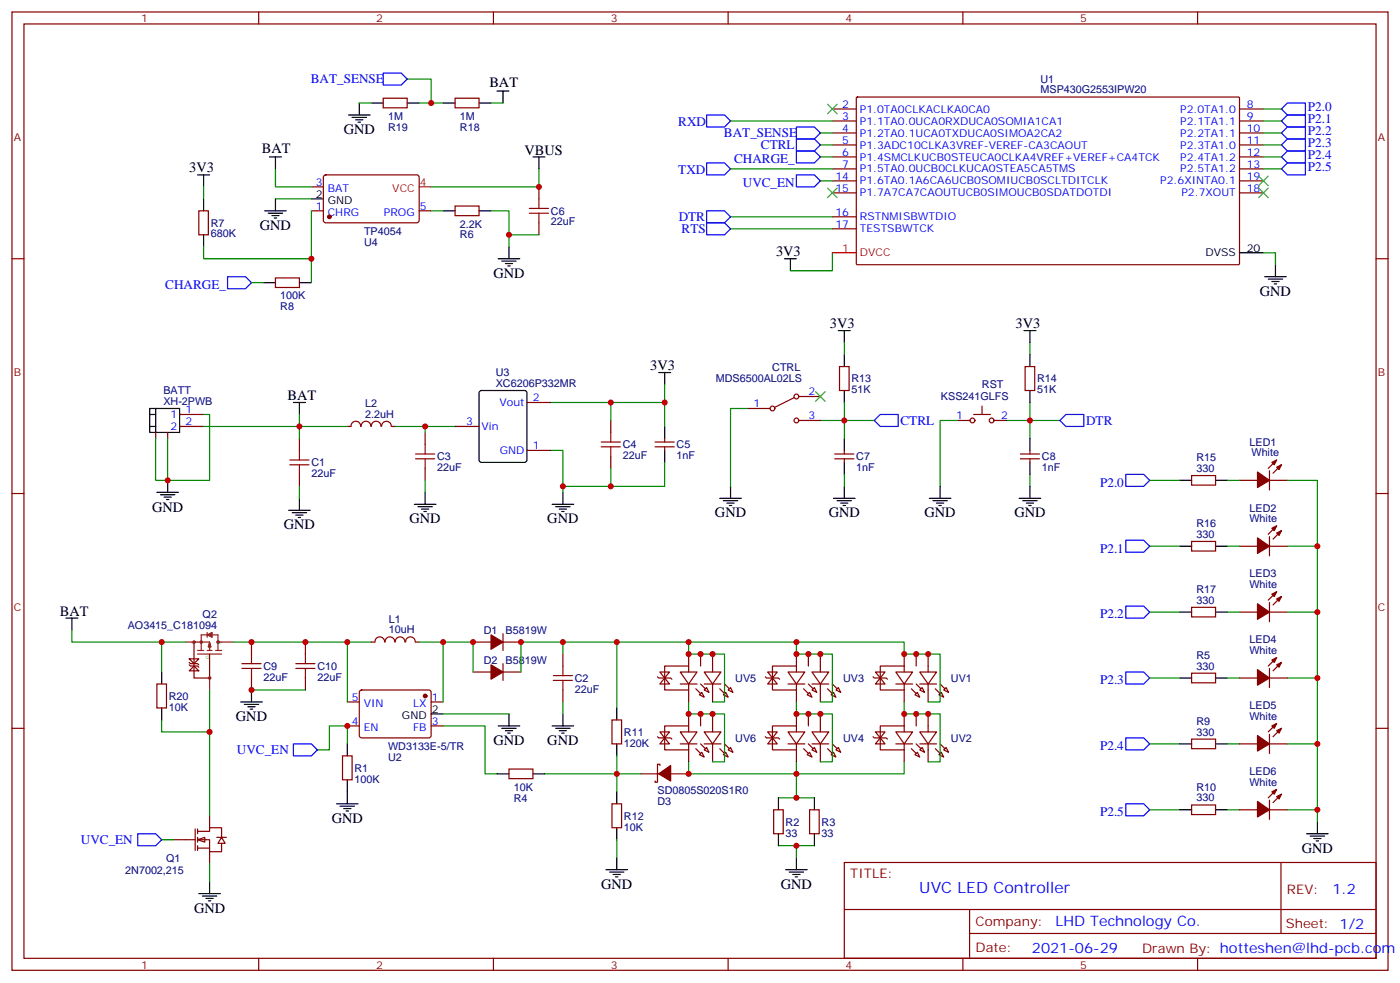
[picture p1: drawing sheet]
<svg xmlns="http://www.w3.org/2000/svg" width="412mm" height="289mm" viewBox="0 0 412 289" stroke-linecap="round" stroke-linejoin="round" font-family="sans-serif">
<g fill="none" stroke="#870000" stroke-width=".35">
<path d="M3.5 3.5h405.4v282.2h-405.4zM7.1 7.1h398.2v275.1h-398.2zM76.2 3.5v3.6M145.3 3.5v3.6M214.5 3.5v3.6M283.6 3.5v3.6M352.8 3.5v3.6M112.9 28.9h7v2.9h-7zM134.1 28.9h7v2.9h-7zM245.2 32.1h7M245.2 35.6h7M245.2 39.2h7"/>
<path d="M252.3 28.7l.3-.1h112.4l.1 .3v48.9l-.3 .2-112.4-.1-.2-.3zM365.1 32.1h7.1M365.1 35.6h7.1M365.1 39.2h7.1M91.7 55h3.5M95.5 51.7l.5-.2 27 .1 .5 .6-.1 13-.6 .4h-27.1l-.5-.7v-12.7zM158.7 55v3.6M245.2 42.7h7M245.2 46.2h7M245.2 49.7h7M245.2 53.3h7M245.2 56.8h7"/>
<path d="M365.1 42.7h7.1M365.1 46.2h7.1M365.1 49.7h7.1M365.1 53.3h7.1M365.1 56.8h7.1M3.5 76.2h3.6M58.6 62.1h2.8v7h-2.8zM91.7 62.1h3.5M123.5 62.1h3.5M134.1 60.7h7v2.8h-7zM158.7 65.6v3.5M245.2 63.9h7"/>
<path d="M245.2 67.4h7M405.3 76.2h3.6M81.1 81.8h7.1v2.9h-7.1zM155.2 118.5h7.1M247.3 107.9h2.8v7.1h-2.8zM289.3 119.6v2.5M302 107.9h2.8v7.1h-2.8zM45.9 127.4v1.7M49.4 127.4v1.7M52.9 125.6h7.1M52.9 122.1h7.1M88.2 129.1v3.5"/>
<path d="M88.2 139.7v3.5M106.2 125.6a1.41 1.41 0 0 0-1.4-1.5 1.41 1.41 0 0 0-1.4 1.5h-1.1M106.4 125.6a1.41 1.41 0 0 1 1.4-1.6 1.41 1.41 0 0 1 1.4 1.6M109.4 125.6a1.41 1.41 0 0 1 1.4-1.6 1.41 1.41 0 0 1 1.4 1.6M112.4 125.6a1.41 1.41 0 0 1 1.4-1.5 1.41 1.41 0 0 1 1.4 1.5M115.4 125.6h1M125.2 127.4v3.5M125.2 137.9v3.6M134.1 125.6h7M155.2 132.6h7.1M179.9 123.8v3.6M179.9 134.4v3.5"/>
<path d="M193 131.6h5.6M193 130.2h5.6M195.8 129.1v1.1M195.8 131.6v1M245.9 135.1h5.6M245.9 133.7h5.6M248.7 132.6v1.1M248.7 135.1v1.1M282.2 123.8h3.6M286.8 122.1h4.9M292.8 123.8h3.5M300.6 135.1h5.6"/>
<path d="M300.6 133.7h5.6M303.4 132.6v1.1M303.4 135.1v1.1M373.9 138.6v5.7M376.1 135.5l-2.5 2.4M377.5 136.9l-2.5 2.4M3.5 145.3h3.6M351 140.1h7.1v2.8h-7.1zM351 159.5h7.1v2.8h-7.1zM365.1 141.5h5.3M373.9 141.5h5.3M373.9 158v5.7"/>
<path d="M376.1 154.9l-2.5 2.4M377.5 156.3l-2.5 2.4M405.3 145.3h3.6M351 178.9h7.1v2.8h-7.1zM365.1 160.9h5.3M373.9 177.4v5.7M373.9 160.9h5.3M376.1 174.3l-2.5 2.4M377.5 175.7l-2.5 2.5M109.4 189.1h1M110.5 189.1a1.41 1.41 0 0 1 1.4-1.5 1.41 1.41 0 0 1 1.4 1.5M113.5 189.1a1.41 1.41 0 0 1 1.4-1.5 1.41 1.41 0 0 1 1.4 1.5"/>
<path d="M116.4 189.1a1.41 1.41 0 0 1 1.4-1.5 1.41 1.41 0 0 1 1.4 1.5M119.5 189.1a1.41 1.41 0 0 1 1.4-1.5 1.41 1.41 0 0 1 1.4 1.5M122.4 189.1h1.1M139.3 189.1h5.3M139.3 197.9h5.3M148.2 186.6v5M148.2 195.4v5M148.2 189.1h5.3M148.2 197.9h5.3M165.8 192.6v3.5M193.7 199.3l.3 .4h3.6l.3 .3M194.4 197.9h2.8l-1.4 1.8z"/>
<path d="M195.8 199.7l1.4 1.7h-2.8zM200.4 197.9h4.9l-2.5 3.5zM202.8 196.1h-7v7.1h7M202.8 192.6v5.3M206.4 192.6v3.5M207.4 197.9h5l-2.5 3.5zM209.9 192.6v5.3M225.4 199.3l.4 .4h3.5l.4 .3M226.1 197.9h2.9l-1.5 1.8zM227.5 199.7l1.5 1.7h-2.9zM232.1 197.9h5l-2.5 3.5zM234.6 196.1h-7.1v7.1h7.1"/>
<path d="M234.6 192.6v5.3M238.1 192.6v3.5M239.2 197.9h4.9l-2.4 3.5zM241.7 192.6v5.3M257.2 199.3l.3 .4h3.6l.3 .3M257.9 197.9h2.8l-1.4 1.8zM259.3 199.7l1.4 1.7h-2.8zM263.9 197.9h4.9l-2.5 3.5zM266.3 196.1h-7v7.1h7M266.3 192.6v5.3M269.9 192.6v3.5M270.9 197.9h5l-2.5 3.5z"/>
<path d="M273.4 192.6v5.3M351 198.3h7.1v2.8h-7.1zM365.1 180.3h5.3M373.9 180.3h5.3M3.5 214.5h3.6M102.3 206.7h3.5M102.3 213.8h3.5M106.1 203.4l.4-.2 20.1 .1 .4 .6-.1 13-.6 .4-20-.1-.5-.6v-12.7zM127 206.7h3.5M127 213.8h3.5M165.8 203.2v3.5M180.3 212h2.8v7.1h-2.8z"/>
<path d="M193.7 217l.3 .3h3.6l.3 .4M194.4 215.5h2.8l-1.4 1.8zM195.8 217.3l1.4 1.8h-2.8zM200.4 215.5h4.9l-2.5 3.6zM200.4 201.4h4.9M200.4 219.1h4.9M202.8 213.8h-7v7h7M202.8 201.4v5.3M202.8 210.3v5.2M202.8 219.1v5.3M206 204.6l.7-.7 .7 1.4zM206.4 210.3v3.5"/>
<path d="M207.4 203.2l.7-.7 .7 1.4zM207.4 215.5h5l-2.5 3.6zM207.4 201.4h5M207.4 219.1h5M209.9 201.4v5.3M209.9 210.3v5.2M209.9 219.1v5.3M213.1 204.6l.7-.7 .7 1.4zM214.5 203.2l.7-.7 .7 1.4zM225.4 217l.4 .3h3.5l.4 .4M226.1 215.5h2.9l-1.5 1.8zM227.5 217.3l1.5 1.8h-2.9z"/>
<path d="M232.1 215.5h5l-2.5 3.6zM232.1 201.4h5M232.1 219.1h5M234.6 213.8h-7.1v7h7.1M234.6 201.4v5.3M234.6 210.3v5.2M234.6 219.1v5.3M237.8 204.6l.7-.7 .7 1.4zM238.1 210.3v3.5M239.2 203.2l.7-.7 .7 1.4zM239.2 215.5h4.9l-2.4 3.6zM239.2 201.4h4.9"/>
<path d="M239.2 219.1h4.9M241.7 201.4v5.3M241.7 210.3v5.2M241.7 219.1v5.3M244.8 204.6l.7-.7 .7 1.4zM246.2 203.2l.7-.7 .7 1.4zM257.2 217l.3 .3h3.6l.3 .4M257.9 215.5h2.8l-1.4 1.8zM259.3 217.3l1.4 1.8h-2.8zM263.9 215.5h4.9l-2.5 3.6zM263.9 201.4h4.9M263.9 219.1h4.9"/>
<path d="M266.3 213.8h-7v7h7M266.3 201.4v5.3M266.3 210.3v5.2M266.3 219.1v5.3M269.5 204.6l.7-.7 .7 1.4zM269.9 210.3v3.5M270.9 203.2l.7-.7 .7 1.4zM270.9 215.5h5l-2.5 3.6zM270.9 201.4h5M270.9 219.1h5M273.4 201.4v5.3M273.4 210.3v5.2"/>
<path d="M273.4 219.1v5.3M276.6 204.6l.7-.7 .7 1.4zM278 203.2l.7-.7 .7 1.4zM405.3 214.5h3.6M100.9 222.6h2.8v7.1h-2.8zM149.9 226.5h7.1v2.8h-7.1zM180.3 236.7h2.8v7.1h-2.8zM188.7 227.9h5.3M194.4 225.4v-.3h-.7v5.3h-.7v-.4M197.6 227.9h5.2M206 222.2l.7-.7 .7 1.5zM208.1 220.1l.7 1.4-1.4-.7z"/>
<path d="M213.1 222.2l.7-.7 .7 1.5zM214.5 220.8l.7-.7 .7 1.4zM227.9 238.5h2.8v7h-2.8zM237.8 222.2l.7-.7 .7 1.5zM238.5 238.5h2.8v7h-2.8zM239.9 220.1l.7 1.4-1.4-.7zM244.8 222.2l.7-.7 .7 1.5zM246.2 220.8l.7-.7 .7 1.4zM269.5 222.2l.7-.7 .7 1.5zM270.9 220.8l.7-.7 .7 1.4zM276.6 222.2l.7-.7 .7 1.5zM278.7 220.1l.7 1.4-1.4-.7z"/>
<path d="M248.7 254h156.6v28.2h-156.6zM377.3 254v20.9M248.7 267.8h156.5M285.6 274.9h119.6M285.6 267.8v14.2M76.2 282.2v3.5M145.3 282.2v3.5M214.5 282.2v3.5M283.6 282.2v3.5M352.8 282.2v3.5"/>
<circle cx="286.5" cy="123.8" r=".71"/>
<circle cx="292.1" cy="123.8" r=".71"/>
</g>
<g fill="#870000" stroke="#870000" stroke-width=".35">
<path d="M268.5 202.8l1.4 1.5z"/>
<path d="M269.9 201.4l1.4 1.4z"/>
<path d="M276.9 201.4l1.4 1.4z"/>
<path d="M275.5 202.8l1.4 1.5z"/>
<path d="M268.5 220.5l1.4 1.4z"/>
<path d="M269.9 219.1l1.4 1.4z"/>
<path d="M276.9 219.1l1.4 1.4z"/>
<path d="M275.5 220.5l1.4 1.4z"/>
<path d="M236.7 202.8l1.4 1.5z"/>
<path d="M238.1 201.4l1.4 1.4z"/>
<path d="M245.2 201.4l1.4 1.4z"/>
<path d="M243.8 202.8l1.4 1.5z"/>
<path d="M236.7 220.5l1.4 1.4z"/>
<path d="M238.1 219.1l1.4 1.4z"/>
<path d="M245.2 219.1l1.4 1.4z"/>
<path d="M243.8 220.5l1.4 1.4z"/>
<path d="M205 202.8l1.4 1.5z"/>
<path d="M206.4 201.4l1.4 1.4z"/>
<path d="M213.4 201.4l1.4 1.4z"/>
<path d="M212 202.8l1.4 1.5z"/>
<path d="M205 220.5l1.4 1.4z"/>
<path d="M206.4 219.1l1.4 1.4z"/>
<path d="M213.4 219.1l1.4 1.4z"/>
<path d="M212 220.5l1.4 1.4z"/>
<path d="M144.6 187l3.6 2.1-3.6 2.1z"/>
<path d="M144.6 195.8l3.6 2.1-3.6 2.1z"/>
<path d="M376.1 137.6l1.4-.7-.7 1.4z"/>
<path d="M374.6 136.2l1.5-.7-.7 1.4z"/>
<path d="M370.4 139l3.5 2.5-3.5 2.1z"/>
<path d="M376.1 157l1.4-.7-.7 1.4z"/>
<path d="M374.6 155.6l1.5-.7-.7 1.4z"/>
<path d="M370.4 158.4l3.5 2.5-3.5 2.1z"/>
<path d="M376.1 176.4l1.4-.7-.7 1.4z"/>
<path d="M374.6 175l1.5-.7-.7 1.4z"/>
<path d="M370.4 177.8l3.5 2.5-3.5 2.1z"/>
<path d="M194 227.9l3.6-2.5v4.6z"/>
<circle cx="125.2" cy="205" r=".53"/>
<circle cx="97" cy="63.9" r=".53"/>
</g>
<g fill="none" stroke="#008700" stroke-width=".35">
<path d="M105.8 30.3h3.6M119.9 23.3h7.1v7M123.5 30.3h7M144.6 30.3h3.6M215.2 35.6h30M372.2 35.6h5.3M60 55v3.6M81.1 49.7v5.3h10.6M81.1 58.6h10.6M158.7 49.7v5.3h-31.7M241.7 42.7h3.5M241.7 53.3h3.5"/>
<path d="M241.7 46.2h3.5M372.2 42.7h5.3M372.2 49.7h5.3M91.7 62.1v14.1h-31.7v-3.5M91.7 76.2v7.1M127 62.1h3.5M144.6 62.1h5.3v10.6M149.9 69.1h8.8M215.2 63.9h30M215.2 67.4h30M245.2 74.4v5.3h-12.4M372.2 74.4h3.5v3.6"/>
<path d="M74.1 83.3h3.5M179.9 118.5v5.3M195.8 113.2v5.3h-33.5M195.8 118.5v7.1M248.7 118.5v5.3h-7M248.7 100.9v3.5M303.4 118.5v5.3h-7.1M303.4 100.9v3.5M88.2 122.1v3.5h14.1M88.2 125.6v3.5M116.4 125.6h17.7M125.2 125.6v1.8"/>
<path d="M162.3 132.6h3.5v12.4M179.9 137.9v5.3h-14.1M195.8 136.2v7h-15.9M220.5 120.3h-5.3v22.9M248.7 139.7v3.5M257.5 123.8h-8.8v5.3M282.2 123.8h-5.3v19.4M303.4 139.7v3.5M312.2 123.8h-8.8v5.3M88.2 143.2v3.6M125.2 141.5v3.5M338.7 141.5h8.8"/>
<path d="M361.6 141.5h3.5M379.2 141.5h8.9v100.5M338.7 160.9h8.8M361.6 160.9h3.5M379.2 160.9h8.9M109.4 189.1h-7.1v17.6M123.5 189.1h7v17.6M130.5 189.1h8.8v8.8M165.8 192.6v-3.5h-12.3v8.8M181.7 189.1v19.4M234.6 189.1h-31.8v3.5h10.6v14.1h-3.5M338.7 180.3h8.8"/>
<path d="M338.7 199.7h8.8M361.6 180.3h3.5M361.6 199.7h3.5M379.2 180.3h8.9M379.2 199.7h8.9M102.3 219.1v-5.3h-5.3v7h-3.5M130.5 213.8h12.4v14.1h3.5M130.5 210.3h19.4M165.8 206.7v3.6M202.8 206.7v3.6h10.6v14.1h-3.5M234.6 206.7v3.6h10.6v14.1h-3.5M241.7 206.7h3.5v-14.1h-10.6v-3.5h31.7v3.5h10.6v14.1h-3.5"/>
<path d="M266.3 206.7v3.6h10.6v14.1h-3.5M160.5 227.9h28.2M181.7 222.6v10.6M202.8 224.4v3.5h31.8v-3.5M229.3 234.9h10.6M266.3 224.4v3.5h-31.7v7M181.7 247.3v5.3M229.3 249.1h10.6M234.6 249.1v3.5"/>
</g>
<path d="M123.5 55h3.5M245.2 74.4h7" fill="none" stroke="#f00" stroke-width=".35"/>
<g fill="none" stroke="#000" stroke-width=".35">
<path d="M102.7 33.9h6.3M103.7 34.6h4.2M104.8 35.3h2.1M105.5 36h.7M105.8 30.3v3.6M109.4 30.3h3.5M119.9 30.3h3.6M130.5 30.3h3.6M141.1 30.3h3.5M146.4 26.8h3.5M148.2 26.8v3.5M58.2 51.5h3.5"/>
<path d="M60 51.5v3.5M60 58.6v3.5M79.4 46.2h3.5M81.1 46.2v3.5M81.1 58.6v3.5M91.7 58.6h3.5M157 46.2h3.5M158.7 46.2v3.5M60 69.1v3.6M78 62.1h6.3M79 62.8h4.3M80.1 63.5h2.1"/>
<path d="M80.8 64.2h.7M130.5 62.1h3.6M141.1 62.1h3.5M146.8 76.2h6.3M147.8 76.9h4.2M148.9 77.6h2.1M149.6 78.3h.7M149.9 72.7v3.5M231.1 76.2h3.5M232.8 76.2v3.5M365.1 74.4h7.1M375.7 78v3.5"/>
<path d="M77.6 83.3h3.5M88.2 83.3h3.5M246.9 97.4h3.6M248.7 97.4v3.5M301.6 97.4h3.6M303.4 97.4v3.5M372.5 81.5h6.4M373.6 82.2h4.2M374.6 82.9h2.2M375.4 83.6h.7M86.4 118.5h3.6M88.2 118.5v3.6"/>
<path d="M141.3 115.2l.5-.2h12.7l.7 .4v20.1l-.4 .6-13 .1-.6-.5-.1-20zM194 109.7h3.6M195.8 109.7v3.5M248.7 104.4v3.5M248.7 115v3.5M303.4 104.4v3.5M303.4 115v3.5M44.1 122.1h1.8M44.1 125.6h1.8M45.9 120.3h7v7.1h-7zM45.9 120.3h-1.8v7.1h1.8M195.8 125.6v3.5"/>
<path d="M195.8 132.6v3.6M248.7 129.1v3.5M248.7 136.2v3.5M303.4 129.1v3.5M303.4 136.2v3.5M46.2 145h6.4M47.3 145.7h4.2M48.3 146.4h2.1M49 147.1h.7M49.4 141.5v3.5M85 150.3h6.4M86.1 151h4.2"/>
<path d="M87.1 151.7h2.2M87.8 152.4h.7M88.2 146.8v3.5M122.1 148.5h6.3M123.1 149.2h4.3M124.2 149.9h2.1M124.9 150.6h.7M125.2 145v3.5M162.6 148.5h6.4M163.7 149.2h4.2M164.7 149.9h2.2M165.5 150.6h.7"/>
<path d="M165.8 145v3.5M212 146.8h6.4M213.1 147.5h4.2M214.1 148.2h2.2M214.8 148.9h.7M215.2 143.2v3.6M245.5 146.8h6.4M246.6 147.5h4.2M247.6 148.2h2.2M248.4 148.9h.7M248.7 143.2v3.6M273.8 146.8h6.3"/>
<path d="M274.8 147.5h4.2M275.9 148.2h2.1M276.6 148.9h.7M276.9 143.2v3.6M300.2 146.8h6.4M301.3 147.5h4.2M302.3 148.2h2.1M303 148.9h.7M303.4 143.2v3.6M347.5 141.5h3.5M358.1 141.5h3.5M347.5 160.9h3.5"/>
<path d="M358.1 160.9h3.5M19.4 182h3.5M21.2 182v3.6M347.5 199.7h3.5M347.5 180.3h3.5M358.1 199.7h3.5M358.1 180.3h3.5M102.3 219.1v3.5M127 210.3h3.5M146.8 213.8h6.3M147.8 214.5h4.2M148.9 215.2h2.1"/>
<path d="M149.6 215.9h.7M149.9 210.3v3.5M162.6 213.8h6.4M163.7 214.5h4.2M164.7 215.2h2.2M165.5 215.9h.7M165.8 210.3v3.5M181.7 208.5v3.5M181.7 219.1v3.5M99.1 236.7h6.4M100.2 237.4h4.2M101.2 238.1h2.2"/>
<path d="M102 238.8h.7M102.3 229.7v7M146.4 227.9h3.5M157 227.9h3.5M181.7 233.2v3.5M229.3 234.9v3.6M239.9 234.9v3.6M178.5 256.1h6.4M179.6 256.8h4.2M180.6 257.5h2.1M181.3 258.2h.7M181.7 243.8v3.5"/>
<path d="M181.7 252.6v3.5M229.3 245.5v3.6M231.4 256.1h6.4M232.5 256.8h4.2M233.5 257.5h2.2M234.2 258.2h.7M234.6 252.6v3.5M239.9 245.5v3.6M384.9 245.5h6.3M385.9 246.2h4.3M387 246.9h2.1M387.7 247.6h.7"/>
<path d="M388.1 242v3.5"/>
</g>
<g fill="none" stroke="#a10000" stroke-width=".35">
<path d="M158.7 58.6v2.8M155.9 62.8h5.7M155.9 61.4h5.7M158.7 62.8v2.8M85.4 136.9h5.6M85.4 135.5h5.6M88.2 132.6v2.9M88.2 136.9v2.8M122.4 135.1h5.7M122.4 133.7h5.7M125.2 130.9v2.8M125.2 135.1v2.8"/>
<path d="M177.1 131.6h5.6M177.1 130.2h5.6M179.9 127.4v2.8M179.9 131.6v2.8M163 199h5.6M165.8 196.1v2.9M163 200.4h5.6M165.8 200.4v2.8"/>
</g>
<g fill="none" stroke="#00f" stroke-width=".35">
<path d="M112.9 21.5h5.3l1.7 1.8-1.7 1.7h-5.3zM208.1 33.9h5.3l1.8 1.7-1.8 1.8h-5.3zM234.6 37.4h5.3l1.8 1.8-1.8 1.7h-5.3zM377.5 35.6l1.7-1.7h5.3v3.5h-5.3zM377.5 32.1l1.7-1.8h5.3v3.6h-5.3zM208.1 48h5.3l1.8 1.7-1.8 1.8h-5.3zM234.6 40.9h5.3l1.8 1.8-1.8 1.7h-5.3zM234.6 51.5h5.3l1.8 1.8-1.8 1.7h-5.3zM234.6 44.4h5.3l1.8 1.8-1.8 1.8h-5.3zM377.5 42.7l1.7-1.8h5.3v3.5h-5.3zM377.5 49.7l1.7-1.7h5.3v3.5h-5.3zM67 81.5h5.3l1.8 1.8-1.8 1.7h-5.3z"/>
<path d="M257.5 123.8l1.8-1.7h5.3v3.5h-5.3zM312.2 123.8l1.8-1.7h5.3v3.5h-5.3zM331.6 139.7h5.3l1.8 1.8-1.8 1.7h-5.3zM331.6 159.1h5.3l1.8 1.8-1.8 1.7h-5.3zM331.6 178.5h5.3l1.8 1.8-1.8 1.7h-5.3zM331.6 197.9h5.3l1.8 1.8-1.8 1.7h-5.3zM86.4 219.1h5.3l1.8 1.7-1.8 1.8h-5.3z"/>
</g>
<g fill="#fff" stroke="#870000" stroke-width=".35">
<path d="M58.2 247.3l2.1-.7v1.4z"/>
<path d="M65.3 246.6l1 1.8h-2.1z"/>
</g>
<g fill="none" stroke="#870000" stroke-width=".35">
<path d="M233.9 117.1l-5.7 2.8M235.3 116.8h6.4M220.5 120.3h6.3M235.3 123.8h6.4M55.7 195.1l.4 .3h2.1l.4 .4M55.7 194h2.9l-1.5 1.4zM55.7 195.8l.4 .3h2.1l.4 .4M57.1 189.1v10.6h4.6v-7.1M57.1 196.1l1.5 1.5h-2.9zM74.1 189.1v3.5M74.1 199.7v3.5M90 189.1v3.5"/>
<path d="M90 199.7v3.5M365.1 199.7h5.3M373.9 199.7h5.3M373.9 196.8v5.7M376.1 193.7l-2.5 2.4M377.5 195.1l-2.5 2.5M46.2 201.4h2.8v7.1h-2.8zM351 217.7h7.1v2.8h-7.1zM365.1 219.1h5.3M373.9 216.3v5.6M373.9 219.1h5.3M376.1 213.1l-2.5 2.4"/>
<path d="M377.5 214.5l-2.5 2.5M351 237.1h7.1v2.8h-7.1zM365.1 238.5h5.3M373.9 235.7v5.6M373.9 238.5h5.3M376.1 232.5l-2.5 2.4M377.5 233.9l-2.5 2.5M51.2 247.3h6.3M57.5 244.1v6.4M58.2 244.8h3.5v-1h3.6v2.8M58.2 247.3h3.5v3.5h3.6v-2.4M58.2 249.8h3.5"/>
<path d="M58.2 244.1v1.4M58.2 246.6v1.4M58.2 249.1v1.4M61.7 240.2v3.6M61.7 250.8v3.6M63.9 246.6h2.8"/>
<circle cx="234.6" cy="116.8" r=".71"/>
<circle cx="227.5" cy="120.3" r=".71"/>
<circle cx="234.6" cy="123.8" r=".71"/>
</g>
<g fill="none" stroke="#000" stroke-width=".35">
<path d="M47.6 197.9v3.5M47.6 208.5v3.5M70.9 206.7h6.4M72 207.4h4.2M73 208.1h2.1M73.7 208.8h.7M74.1 203.2v3.5M347.5 219.1h3.5M358.1 219.1h3.5M347.5 238.5h3.5M358.1 238.5h3.5M61.7 259.6v3.6"/>
<path d="M58.6 263.2h6.3M59.6 263.9h4.3M60.7 264.6h2.1M61.4 265.3h.7"/>
</g>
<g fill="none" stroke="#008700" stroke-width=".35">
<path d="M241.7 39.2h3.5M372.2 39.2h5.3M372.2 32.1h5.3M215.2 49.7h30M372.2 46.2h5.3M49.4 129.1v12.4M60 122.1h1.7v19.4h-15.8v-12.4M60 125.6h28.2M21.2 185.6v3.5h33.5M47.6 189.1v8.8M68.8 189.1h33.5M165.8 189.1h37"/>
<path d="M47.6 212v3.5h14.1M61.7 203.2v37M74.1 203.2h15.9M338.7 219.1h8.8M361.6 219.1h3.5M379.2 219.1h8.9M338.7 238.5h8.8M361.6 238.5h3.5M379.2 238.5h8.9M47.6 247.3h3.6M61.7 254.4v5.2"/>
</g>
<g fill="none" stroke="#8c2424" stroke-width=".35">
<path d="M54.7 189.1h7M58.2 191.6h1.8M58.2 192.6h7.1M61 191.6h1.4M61 187l1.4-.7v1.4zM61 186.3v1.4M61.4 190.5h.7M61.7 187h-2.4v4.6M61.7 189.4v2.2M61.7 199.7v3.5M61.7 189.1l.4 1.4M61.7 189.1l-.3 1.4"/>
<path d="M61.7 189.4l-.3 1.1M61.7 189.4l.4 1.1M61.7 189.8l.4 .7M61.7 187l.7 .3M61.7 187l.4 .3M62.1 187h2.1v4.6M62.1 186.6l-.4 .4M62.4 186.6l-.7 .4M63.5 191.6h1.8M64.2 189.1h4.6"/>
<circle cx="57.2" cy="189.1" r=".35"/>
<circle cx="59.3" cy="189.1" r=".35"/>
<circle cx="61.7" cy="199.7" r=".35"/>
<circle cx="64.2" cy="189.1" r=".35"/>
</g>
<path d="M377.5 39.2l1.7-1.8h5.3v3.5h-5.3zM377.5 46.2l1.7-1.8h5.3v3.6h-5.3zM208.1 62.1h5.3l1.8 1.8-1.8 1.7h-5.3zM208.1 65.6h5.3l1.8 1.8-1.8 1.7h-5.3zM331.6 217.3h5.3l1.8 1.8-1.8 1.7h-5.3zM331.6 236.7h5.3l1.8 1.8-1.8 1.7h-5.3zM40.6 245.5h5.3l1.7 1.8-1.7 1.8h-5.3z" fill="none" stroke="#00f" stroke-width=".35"/>
<g fill="#870000" stroke="#870000" stroke-width=".35">
<path d="M376.1 195.8l1.4-.7-.7 1.4z"/>
<path d="M374.6 194.4l1.5-.7-.7 1.4z"/>
<path d="M370.4 197.2l3.5 2.5-3.5 2.1z"/>
<path d="M376.1 215.2l1.4-.7-.7 1.4z"/>
<path d="M374.6 213.8l1.5-.7-.7 1.4z"/>
<path d="M370.4 216.6l3.5 2.5-3.5 2.1z"/>
<path d="M376.1 234.6l1.4-.7-.7 1.4z"/>
<path d="M374.6 233.2l1.5-.7-.7 1.4z"/>
<path d="M370.4 236l3.5 2.5-3.5 2.1z"/>
</g>
<path d="M243.8 30.7l2.8 2.8M246.6 30.7l-2.8 2.8M243.8 55.4l2.8 2.8M246.6 55.4l-2.8 2.8M370.8 51.9l2.8 2.8M370.8 55.4l2.8 2.8M373.6 51.9l-2.8 2.8M373.6 55.4l-2.8 2.8M240.2 115.4l2.9 2.8M243.1 115.4l-2.9 2.8" fill="none" stroke="#3c3" stroke-width=".35"/>
<path d="M71.3 196.8h5.6M71.3 195.4h5.6M74.1 192.6v2.8M74.1 196.8v2.9M87.1 196.8h5.7M87.1 195.4h5.7M90 192.6v2.8M90 196.8v2.9" fill="none" stroke="#a10000" stroke-width=".35"/>
<g fill="#c00">
<circle cx="209.9" cy="192.6" r=".88"/>
<circle cx="241.7" cy="210.3" r=".88"/>
<circle cx="273.4" cy="192.6" r=".88"/>
<circle cx="269.9" cy="192.6" r=".88"/>
<circle cx="238.1" cy="210.3" r=".88"/>
<circle cx="206.4" cy="192.6" r=".88"/>
<circle cx="130.5" cy="189.1" r=".88"/>
<circle cx="139.3" cy="189.1" r=".88"/>
<circle cx="153.5" cy="189.1" r=".88"/>
<circle cx="234.6" cy="249.1" r=".88"/>
<circle cx="238.1" cy="192.6" r=".88"/>
<circle cx="241.7" cy="192.6" r=".88"/>
<circle cx="269.9" cy="210.3" r=".88"/>
<circle cx="273.4" cy="210.3" r=".88"/>
<circle cx="209.9" cy="210.3" r=".88"/>
<circle cx="206.4" cy="210.3" r=".88"/>
<circle cx="266.3" cy="210.3" r=".88"/>
<circle cx="234.6" cy="210.3" r=".88"/>
<circle cx="202.8" cy="210.3" r=".88"/>
<circle cx="234.6" cy="227.9" r=".88"/>
<circle cx="234.6" cy="192.6" r=".88"/>
<circle cx="266.3" cy="192.6" r=".88"/>
<circle cx="234.6" cy="189.1" r=".88"/>
<circle cx="202.8" cy="192.6" r=".88"/>
<circle cx="125.2" cy="125.6" r=".88"/>
<circle cx="179.9" cy="118.5" r=".88"/>
<circle cx="165.8" cy="143.2" r=".88"/>
<circle cx="195.8" cy="118.5" r=".88"/>
<circle cx="179.9" cy="143.2" r=".88"/>
<circle cx="149.9" cy="69.1" r=".88"/>
<circle cx="91.7" cy="76.2" r=".88"/>
<circle cx="158.8" cy="55" r=".88"/>
<circle cx="88.2" cy="125.6" r=".88"/>
<circle cx="102.3" cy="189.1" r=".88"/>
<circle cx="234.6" cy="234.9" r=".88"/>
<circle cx="202.8" cy="227.9" r=".88"/>
<circle cx="181.7" cy="227.9" r=".88"/>
<circle cx="248.7" cy="123.8" r=".88"/>
<circle cx="303.4" cy="123.8" r=".88"/>
<circle cx="127" cy="30.3" r=".88"/>
<circle cx="61.7" cy="215.5" r=".88"/>
<circle cx="49.4" cy="141.5" r=".88"/>
<circle cx="202.8" cy="189.1" r=".88"/>
<circle cx="165.8" cy="189.1" r=".88"/>
<circle cx="181.7" cy="189.1" r=".88"/>
<circle cx="47.6" cy="189.1" r=".88"/>
<circle cx="388.1" cy="160.9" r=".88"/>
<circle cx="388.1" cy="180.3" r=".88"/>
<circle cx="388.1" cy="199.7" r=".88"/>
<circle cx="388.1" cy="219.1" r=".88"/>
<circle cx="388.1" cy="238.5" r=".88"/>
<circle cx="74.1" cy="189.1" r=".88"/>
<circle cx="90" cy="189.1" r=".88"/>
<circle cx="74.1" cy="203.2" r=".88"/>
<circle cx="102.3" cy="213.8" r=".88"/>
</g>
<text font-size="4.6" fill="#00f" x="270.8" y="263">UVC LED Controller</text>
<g font-size="4.2">
<text x="144.2" y="25.7">BAT</text>
<text x="101.2" y="39.5">GND</text>
<text x="77.1" y="45.1">BAT</text>
<text x="154.5" y="45.5">VBUS</text>
<text x="55.7" y="50.8">3V3</text>
<text x="76.6" y="67.7">GND</text>
<text x="228.6" y="75.5">3V3</text>
<text x="145.3" y="81.8">GND</text>
<text x="371.1" y="87.1">GND</text>
<text x="244.5" y="96.7">3V3</text>
<text x="299.2" y="96.7">3V3</text>
<text x="191.6" y="109">3V3</text>
<text x="84.7" y="117.8">BAT</text>
<text x="44.8" y="150.6">GND</text>
<text x="83.6" y="155.9">GND</text>
<text x="120.6" y="154.2">GND</text>
<text x="161.2" y="154.2">GND</text>
<text x="210.6" y="152.4">GND</text>
<text x="244.1" y="152.4">GND</text>
<text x="272.3" y="152.4">GND</text>
<text x="298.8" y="152.4">GND</text>
<text x="17.6" y="181.3">BAT</text>
<text x="69.5" y="212.4">GND</text>
<text x="145.3" y="219.4">GND</text>
<text x="161.2" y="219.4">GND</text>
<text x="97.7" y="242.4">GND</text>
<text x="383.5" y="251.2">GND</text>
<text x="177.1" y="261.8">GND</text>
<text x="230" y="261.8">GND</text>
<text x="57.1" y="268.8">GND</text>
</g>
<g font-size="4.2" fill="#00f">
<text x="392.5" y="263.3">1.2</text>
<text x="310.9" y="272.8">LHD Technology Co.</text>
<text x="304" y="280.6">2021-06-29</text>
</g>
<g font-size="3.9" fill="#00f">
<text x="91.6" y="24.5">BAT_SENSE</text>
<text x="385.3" y="32.8">P2.0</text>
<text x="199.8" y="37.2">RXD</text>
<text x="213.3" y="40.4">BAT_SENSE</text>
<text x="385.3" y="39.8">P2.2</text>
<text x="385.3" y="36.3">P2.1</text>
<text x="216.3" y="48">CHARGE_</text>
<text x="224.1" y="43.9">CTRL</text>
<text x="385.3" y="46.9">P2.4</text>
<text x="385.3" y="43.3">P2.3</text>
<text x="199.8" y="51.3">TXD</text>
<text x="385.3" y="50.4">P2.5</text>
<text x="218.8" y="55">UVC_EN</text>
<text x="199.9" y="65.1">DTR</text>
<text x="200.8" y="68.6">RTS</text>
<text x="48.7" y="85">CHARGE_</text>
<text x="265.3" y="125.1">CTRL</text>
<text x="319.9" y="125.1">DTR</text>
<text x="324.1" y="143.3">P2.0</text>
<text x="324.1" y="162.7">P2.1</text>
<text x="324.1" y="182.1">P2.2</text>
<text x="324.1" y="201.5">P2.3</text>
<text x="324.1" y="220.9">P2.4</text>
<text x="69.8" y="222.1">UVC_EN</text>
<text x="324.1" y="240.3">P2.5</text>
<text x="23.8" y="248.5">UVC_EN</text>
</g>
<g font-size="3.9" fill="#800">
<text x="250.5" y="258.6">TITLE:</text>
<text x="379.1" y="263.3">REV:</text>
<text x="287.4" y="272.8">Company:</text>
<text x="378.7" y="273.4">Sheet: 1/2</text>
<text x="287.4" y="280.5">Date:</text>
<text x="336.4" y="280.5">Drawn By: hotteshen@lhd-pcb.com</text>
</g>
<g font-size="3.2" fill="#800">
<text x="41.6" y="6.5">1</text>
<text x="110.8" y="6.5">2</text>
<text x="179.9" y="6.5">3</text>
<text x="249.1" y="6.5">4</text>
<text x="318.2" y="6.5">5</text>
<text x="4.1" y="41.6">A</text>
<text x="405.9" y="41.6">A</text>
<text x="4.1" y="110.8">B</text>
<text x="405.9" y="110.8">B</text>
<text x="4.1" y="179.9">C</text>
<text x="405.9" y="179.9">C</text>
<text x="41.6" y="285.2">1</text>
<text x="110.8" y="285.2">2</text>
<text x="179.9" y="285.2">3</text>
<text x="249.1" y="285.2">4</text>
<text x="318.2" y="285.2">5</text>
</g>
<g font-size="3.2" fill="#000080">
<text x="306.5" y="27.5">MSP430G2553IPW20</text>
<text x="306.5" y="24.5">U1</text>
<text x="114.3" y="35.3">1M</text>
<text x="135.5" y="35.3">1M</text>
<text x="114.3" y="38.5">R19</text>
<text x="135.5" y="38.5">R18</text>
<text x="162.3" y="63.2">C6</text>
<text x="62.1" y="69.9">680K</text>
<text x="62.1" y="66.7">R7</text>
<text x="107.2" y="69.1">TP4054</text>
<text x="135.5" y="67">2.2K</text>
<text x="135.5" y="70.2">R6</text>
<text x="162.3" y="66.4">22uF</text>
<text x="107.2" y="72.4">U4</text>
<text x="82.6" y="88.2">100K</text>
<text x="82.6" y="91.4">R8</text>
<text x="146" y="113.9">XC6206P332MR</text>
<text x="146" y="110.7">U3</text>
<text x="210.8" y="112.6">MDS6500AL02LS</text>
<text x="227.5" y="109.1">CTRL</text>
<text x="250.8" y="112.6">R13</text>
<text x="305.5" y="112.6">R14</text>
<text x="48.1" y="119.2">XH-2PWB</text>
<text x="48.1" y="116.1">BATT</text>
<text x="107.5" y="119.8">L2</text>
<text x="250.8" y="115.8">51K</text>
<text x="277.2" y="117.9">KSS241GLFS</text>
<text x="289.2" y="114.4">RST</text>
<text x="305.5" y="115.8">51K</text>
<text x="107.5" y="123">2.2uH</text>
<text x="368.1" y="131.2">LED1</text>
<text x="91.7" y="137.3">C1</text>
<text x="128.8" y="135.5">C3</text>
<text x="183.4" y="135.2">22uF</text>
<text x="183.4" y="132">C4</text>
<text x="199.3" y="135.2">1nF</text>
<text x="199.3" y="132">C5</text>
<text x="252.2" y="135.6">C7</text>
<text x="306.9" y="135.6">C8</text>
<text x="352.4" y="135.8">R15</text>
<text x="368.7" y="134.4">White</text>
<text x="91.7" y="140.5">22uF</text>
<text x="128.8" y="138.7">22uF</text>
<text x="252.2" y="138.7">1nF</text>
<text x="306.9" y="138.7">1nF</text>
<text x="352.4" y="139">330</text>
<text x="352.4" y="155.2">R16</text>
<text x="368.1" y="153.8">White</text>
<text x="368.1" y="150.6">LED2</text>
<text x="352.4" y="158.4">330</text>
<text x="368.1" y="173.2">White</text>
<text x="368.1" y="170">LED3</text>
<text x="352.4" y="177.8">330</text>
<text x="352.4" y="174.6">R17</text>
<text x="37.6" y="185.2">AO3415_C181094</text>
<text x="59.7" y="182">Q2</text>
<text x="114.6" y="183.3">L1</text>
<text x="114.6" y="186.5">10uH</text>
<text x="142.5" y="186.7">D1</text>
<text x="148.9" y="186.7">B5819W</text>
<text x="368.1" y="189.4">LED4</text>
<text x="77.6" y="197.3">C9</text>
<text x="93.5" y="197.3">C10</text>
<text x="142.5" y="195.5">D2</text>
<text x="148.9" y="195.5">B5819W</text>
<text x="352.4" y="197.2">330</text>
<text x="352.4" y="194">R5</text>
<text x="368.1" y="192.6">White</text>
<text x="77.6" y="200.4">22uF</text>
<text x="93.5" y="200.4">22uF</text>
<text x="169.3" y="204">22uF</text>
<text x="169.3" y="200.8">C2</text>
<text x="216.6" y="200.8">UV5</text>
<text x="248.4" y="200.8">UV3</text>
<text x="280.1" y="200.8">UV1</text>
<text x="49.7" y="209.3">10K</text>
<text x="49.7" y="206.1">R20</text>
<text x="368.1" y="208.8">LED5</text>
<text x="352.4" y="213.4">R9</text>
<text x="368.1" y="212">White</text>
<text x="114.3" y="220.8">WD3133E-5/TR</text>
<text x="183.8" y="219.9">120K</text>
<text x="183.8" y="216.7">R11</text>
<text x="216.6" y="218.5">UV6</text>
<text x="248.4" y="218.5">UV4</text>
<text x="280.1" y="218.5">UV2</text>
<text x="352.4" y="216.6">330</text>
<text x="104.4" y="227.3">R1</text>
<text x="114.3" y="224">U2</text>
<text x="104.4" y="230.5">100K</text>
<text x="151.4" y="232.8">10K</text>
<text x="193.7" y="233.9">SD0805S020S1R0</text>
<text x="352.4" y="232.8">R10</text>
<text x="368.1" y="231.4">White</text>
<text x="368.1" y="228.2">LED6</text>
<text x="151.4" y="236">R4</text>
<text x="193.7" y="237">D3</text>
<text x="352.4" y="236">330</text>
<text x="183.8" y="244.6">10K</text>
<text x="183.8" y="241.4">R12</text>
<text x="231.4" y="243.2">R2</text>
<text x="242" y="243.2">R3</text>
<text x="231.4" y="246.4">33</text>
<text x="242" y="246.4">33</text>
<text x="36.9" y="257.3">2N7002,215</text>
<text x="49" y="253.7">Q1</text>
</g>
<g font-size="3.2" fill="#00f">
<text x="248.1" y="31.8">2</text>
<text x="248.1" y="35.3">3</text>
<text x="253.3" y="33.2">P1.0TA0CLKACLKA0CA0</text>
<text x="347.7" y="33.2">P2.0TA1.0</text>
<text x="367.2" y="31.8">8</text>
<text x="367.2" y="35.3">9</text>
<text x="248.1" y="38.8">4</text>
<text x="253.3" y="36.7">P1.1TA0.0UCA0RXDUCA0SOMIA1CA1</text>
<text x="253.3" y="40.2">P1.2TA0.1UCA0TXDUCA0SIMOA2CA2</text>
<text x="347.7" y="36.7">P2.1TA1.1</text>
<text x="347.7" y="40.2">P2.2TA1.1</text>
<text x="367.2" y="38.8">10</text>
<text x="248.1" y="42.3">5</text>
<text x="248.1" y="45.9">6</text>
<text x="253.3" y="43.7">P1.3ADC10CLKA3VREF-VEREF-CA3CAOUT</text>
<text x="253.3" y="47.3">P1.4SMCLKUCB0STEUCA0CLKA4VREF+VEREF+CA4TCK</text>
<text x="347.7" y="43.7">P2.3TA1.0</text>
<text x="347.7" y="47.3">P2.4TA1.2</text>
<text x="367.2" y="42.3">11</text>
<text x="367.2" y="45.9">12</text>
<text x="246.1" y="52.9">14</text>
<text x="248.1" y="49.4">7</text>
<text x="253.3" y="50.8">P1.5TA0.0UCB0CLKUCA0STEA5CA5TMS</text>
<text x="347.7" y="50.8">P2.5TA1.2</text>
<text x="367.2" y="49.4">13</text>
<text x="367.2" y="52.9">19</text>
<text x="93.1" y="54.7">3</text>
<text x="96.6" y="56.4">BAT</text>
<text x="246.1" y="56.4">15</text>
<text x="253.3" y="54.3">P1.6TA0.1A6CA6UCB0SOMIUCB0SCLTDITCLK</text>
<text x="253.3" y="57.9">P1.7A7CA7CAOUTUCB0SIMOUCB0SDATDOTDI</text>
<text x="341.8" y="54.3">P2.6XINTA0.1</text>
<text x="348" y="57.9">P2.7XOUT</text>
<text x="367.2" y="56.4">18</text>
<text x="93.1" y="61.7">1</text>
<text x="96.6" y="63.5">CHRG</text>
<text x="113.1" y="63.5">PROG</text>
<text x="123.6" y="61.7">5</text>
<text x="246.1" y="63.5">16</text>
<text x="253.3" y="64.9">RSTNMISBWTDIO</text>
<text x="246.1" y="67">17</text>
<text x="253.3" y="68.4">TESTSBWTCK</text>
<text x="147.2" y="119.6">Vout</text>
<text x="157" y="118.2">2</text>
<text x="222" y="119.9">1</text>
<text x="238.1" y="116.4">2</text>
<text x="50.2" y="123.1">1</text>
<text x="54.7" y="121.7">1</text>
<text x="54.7" y="125.2">2</text>
<text x="137.3" y="125.2">3</text>
<text x="238.1" y="123.5">3</text>
<text x="281.6" y="123.5">1</text>
<text x="294.9" y="123.5">2</text>
<text x="50.2" y="126.6">2</text>
<text x="141.8" y="126.6">Vin</text>
<text x="147.2" y="133.7">GND</text>
<text x="157" y="132.3">1</text>
<text x="103.6" y="206.4">5</text>
<text x="107.1" y="208.1">VIN</text>
<text x="121.8" y="208.1">LX</text>
<text x="127.2" y="206.4">1</text>
<text x="103.6" y="213.4">4</text>
<text x="107.1" y="215.2">EN</text>
<text x="121.7" y="215.2">FB</text>
<text x="127.2" y="213.4">3</text>
</g>
<g font-size="3.2">
<text x="93.1" y="58.2">2</text>
<text x="96.6" y="60">GND</text>
<text x="355.1" y="75.5">DVSS</text>
<text x="367.2" y="74.1">20</text>
<text x="127.2" y="209.9">2</text>
<text x="118.4" y="211.7">GND</text>
</g>
<g font-size="3.2" fill="#f00">
<text x="115.6" y="56.4">VCC</text>
<text x="123.6" y="54.7">4</text>
<text x="248.1" y="74.1">1</text>
<text x="253.3" y="75.5">DVCC</text>
</g>
<g font-size="1.4" fill="#238d23">
<text x="57.5" y="189.8" transform="rotate(-90 57.5 189.8)">S</text>
<text x="64.9" y="189.8" transform="rotate(-90 64.9 189.8)">D</text>
<text x="61.7" y="194" transform="rotate(-90 61.7 194)">G</text>
</g>
</svg>
